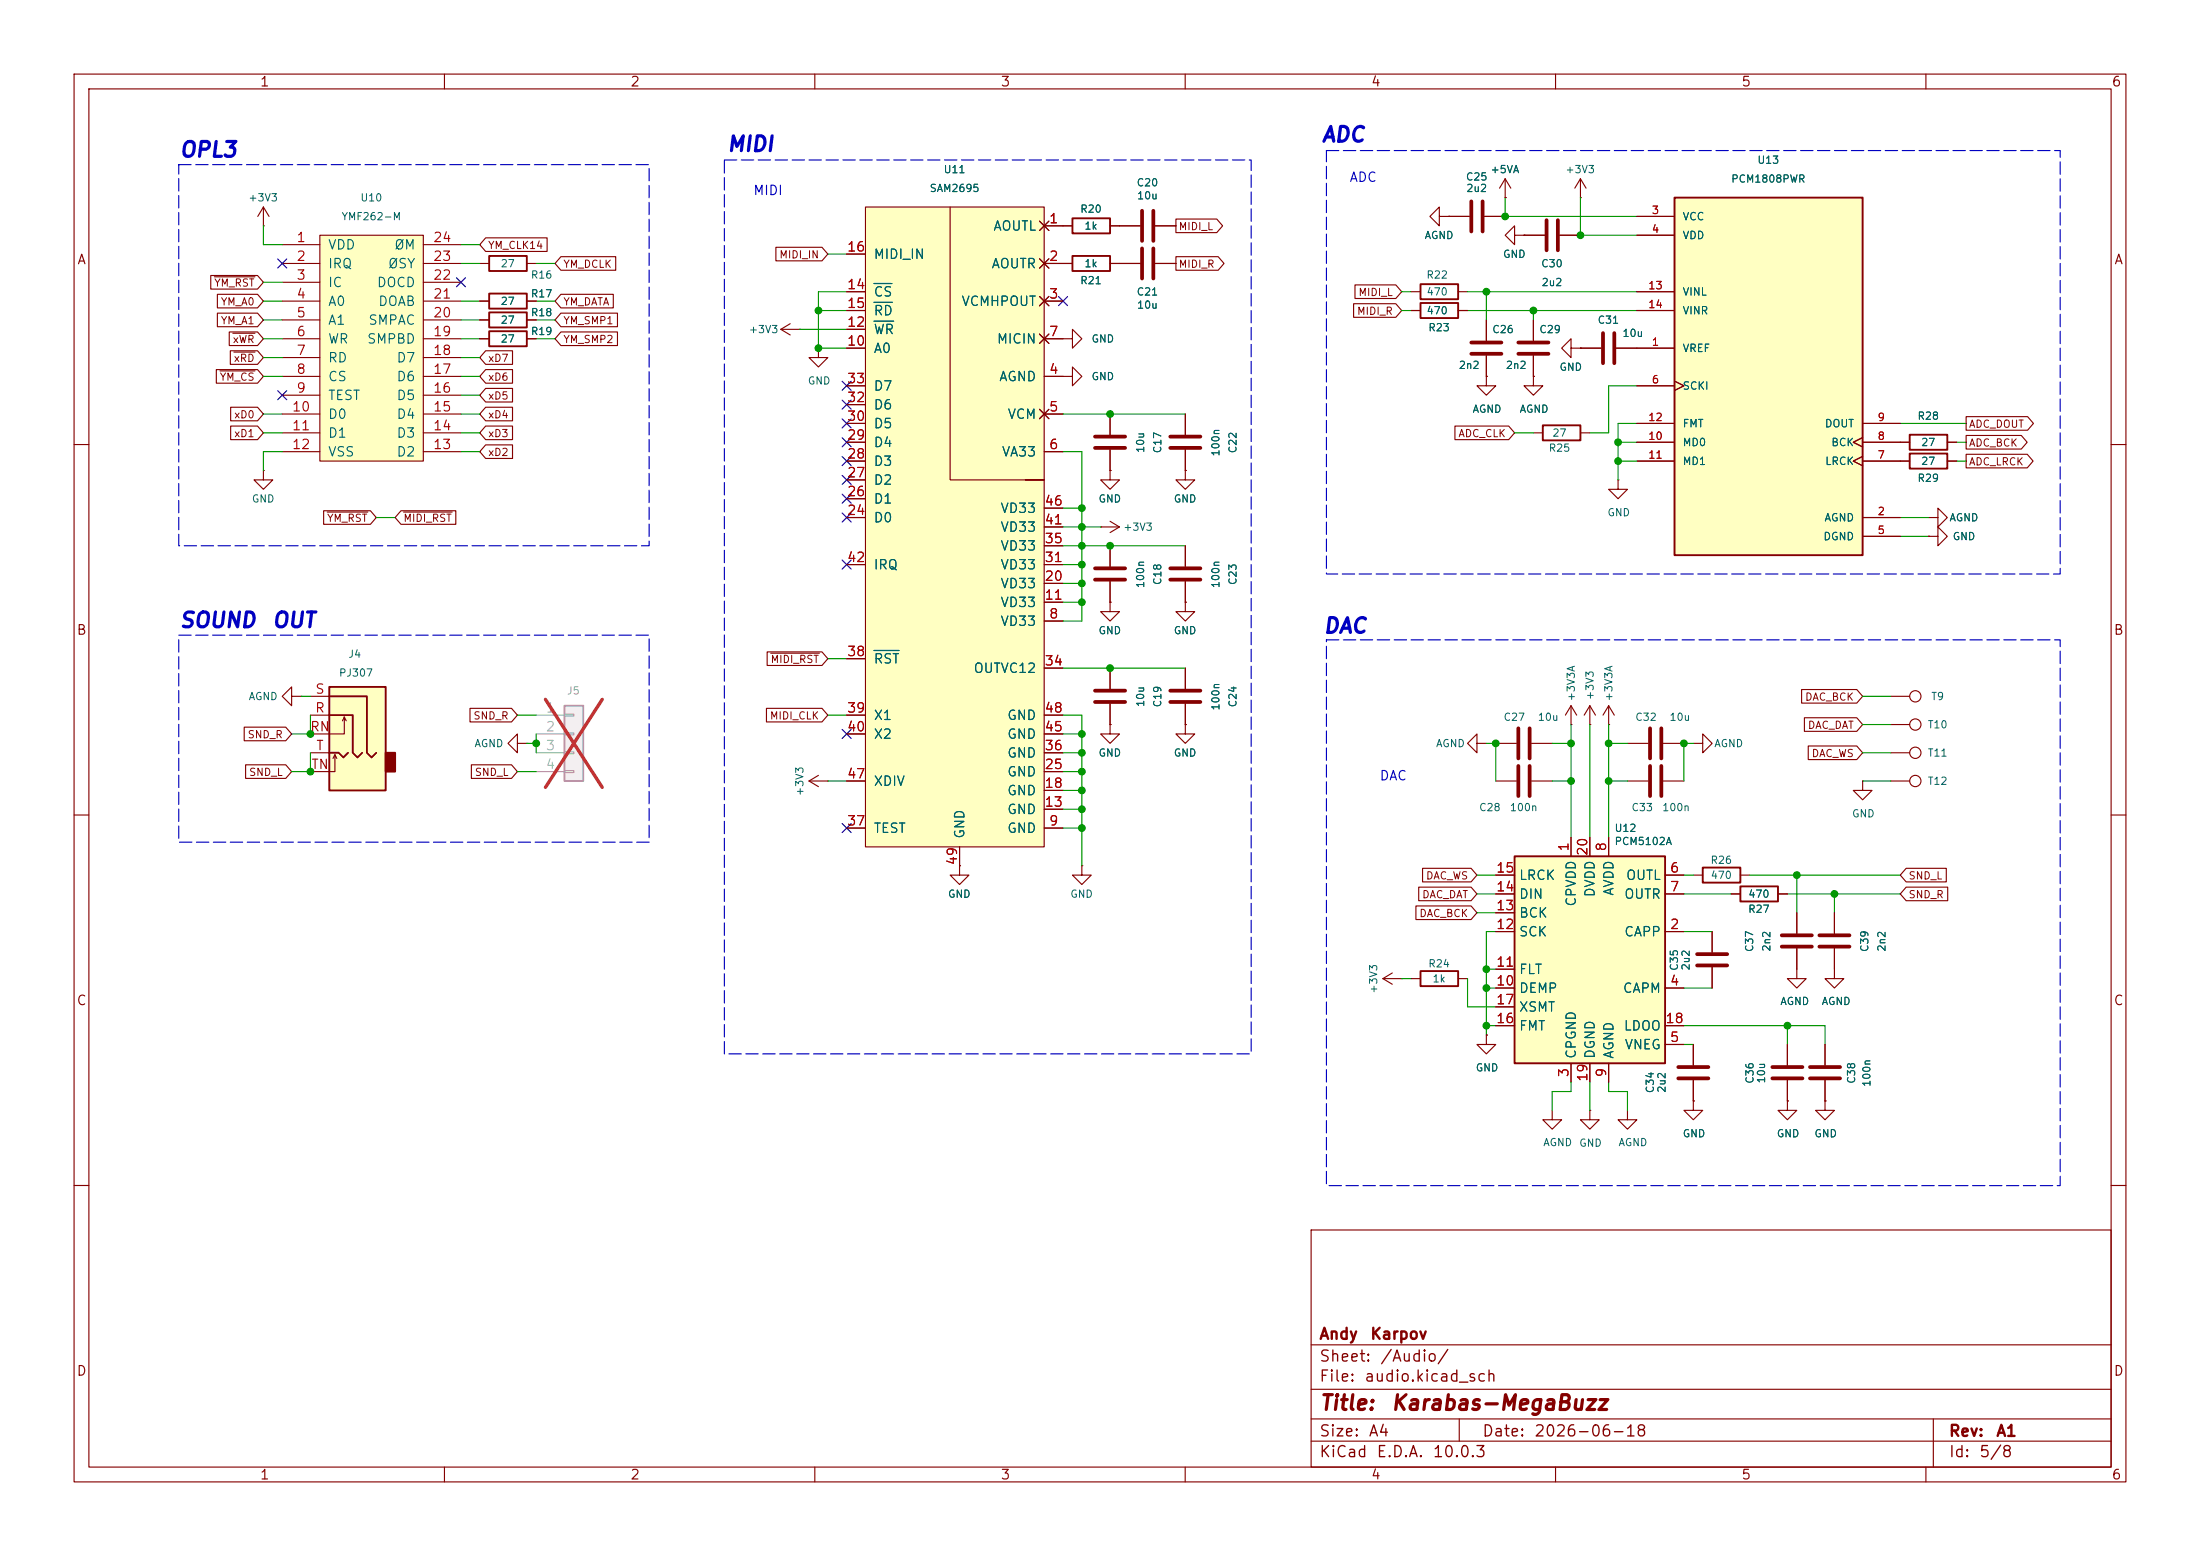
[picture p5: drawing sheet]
<svg xmlns="http://www.w3.org/2000/svg" width="297mm" height="210mm" viewBox="0 0 297 210" stroke-linecap="round" stroke-linejoin="round" font-family="sans-serif">
<g fill="none" stroke="#840000" stroke-width=".15">
<path d="M10 10h277v190h-277zM12 12h273v186h-273zM60 10v2M110 10v2M160 10v2M210 10v2M260 10v2M143.5 30.5h1.3M143.5 35.6h1.3M149.9 30.5h1.2M149.9 35.6h1.2M105.4 44.5l1.3 .7"/>
<path d="M105.4 44.5h2.5M106.7 43.7l-1.3 .8M107.9 44.5h.1M143.5 45.7h1.3v-1.2l1.2 1.2-1.2 1.3v-1.3M143.5 50.8h1.3v-1.3l1.2 1.3-1.2 1.3v-1.3M10 60h2M285 60h2M10 110h2M129.5 116.8v1.3h1.3l-1.3 1.3-1.2-1.3h1.2M129.5 116.8h.1M146 116.8v1.3h1.3l-1.3 1.3-1.2-1.3h1.2M146 116.8h.1"/>
<path d="M285 110h2M190.5 132.1h1.3M196.8 132.1h1.3M200.7 139.7v1.3h1.2l-1.2 1.2-1.3-1.2h1.3M200.7 139.7h.1M231.1 125.7v2.8M231.1 130.6v2.8M242.6 130.8v1.3h1.2l-1.2 1.3-1.3-1.3h1.3M247.6 130.8v1.3h1.3l-1.3 1.3-1.2-1.3h1.2M209.5 149.9v1.2h1.3l-1.3 1.3-1.2-1.3h1.2M214.6 149.9v1.2h1.3l-1.3 1.3-1.2-1.3h1.2M214.6 149.9h.1"/>
<path d="M219.7 149.9v1.2h1.3l-1.3 1.3-1.3-1.3h1.3M228.6 148.6v1.3h1.3l-1.3 1.2-1.3-1.2h1.3M228.6 148.6h.1M228.6 141v2.8M228.6 145.8v2.8M246.4 148.6v1.3h1.2l-1.2 1.2-1.3-1.2h1.3M246.4 148.6h.1M246.4 141v2.8M246.4 145.8v2.8M10 160h2M177 166h108v32h-108zM285 160h2"/>
<path d="M60 198v2M110 198v2M160 198v2M177 194.5h108M177 191.5h108M177 187.5h108M177 181.5h108M197 191.5v3M210 198v2M260 198v2M261 191.5v6.5"/>
</g>
<path d="M144.8 29.5h5.1v2h-5.1zM144.8 34.5h5.1v2.1h-5.1zM191.8 131.1h5v2h-5z" fill="none" stroke="#840000" stroke-width=".25"/>
<path d="M229.1 130.3h4.1M229.1 128.8h4.1M226.6 145.5h4M226.6 144h4M244.3 145.5h4.1M244.3 144h4.1" fill="none" stroke="#840000" stroke-width=".51"/>
<path d="M204.5 115.6h20.3v27.9h-20.3z" fill="#ffffc2"/>
<path d="M204.5 115.6h20.3v27.9h-20.3z" fill="none" stroke="#840000" stroke-width=".25"/>
<g fill="none" stroke="#840000" stroke-width=".15">
<path d="M160 81.3v1.3h1.3l-1.3 1.2-1.3-1.2h1.3M160 81.3h.1M201.9 118.1h2.6M212.1 113v2.6M214.6 113v2.6M217.2 113v2.6M224.8 118.1h2.5M186.7 132.1l1.3 .7M186.7 132.1h2.5M188 131.3l-1.3 .8M189.2 132.1h.1M201.9 125.7h2.6"/>
<path d="M201.9 133.4h2.6M201.9 120.7h2.6M201.9 130.8h2.6M201.9 123.2h2.6M201.9 138.4h2.6M201.9 135.9h2.6M224.8 125.7h2.5M224.8 133.4h2.5M224.8 120.7h2.5M224.8 138.4h2.5M212.1 143.5v2.6M214.6 143.5v2.6"/>
<path d="M217.2 143.5v2.6M224.8 141h2.5"/>
</g>
<path d="M44.4 92.7h7.7v14h-7.7z" fill="#ffffc2"/>
<path d="M52.1 101.6h1.2v2.5h-1.2z" fill="#840000" stroke="#840000" stroke-width=".25"/>
<path d="M44.4 92.7h7.7v14h-7.7zM44.4 96.5h3.2v5.1l.7 .6 .6-.6M44.4 94h5.1v7.6l.7 .6 .6-.6M44.4 101.6h1.3l.7 .6 .6-.6" fill="none" stroke="#840000" stroke-width=".25"/>
<path d="M41.9 96.5h2.5M41.9 94h2.5M46.5 96.8l-.3 .5M46.7 97.3l-.2-.5v2.3h-4.6M41.9 101.6h2.5M45.2 101.9l-.2 .5M45.5 102.4l-.3-.5v2.2h-3.3M69.8 100.3v-1.2l-1.2 1.2 1.2 1.3v-1.3h1.3M71.1 100.3h.1" fill="none" stroke="#840000" stroke-width=".15"/>
<path d="M76.2 95.3h2.5v10.1h-2.5z" fill="#f0f0f0"/>
<path d="M76.2 95.3h2.5v10.1h-2.5z" fill="none" stroke="#a1a1a1" stroke-width=".25"/>
<path d="M72.4 96.5h3.8M72.4 99.1h3.8M76.2 96.4h1.3v.2h-1.3zM76.2 98.9h1.3v.3h-1.3zM72.4 101.6h3.8M72.4 104.1h3.8M76.2 101.5h1.3v.2h-1.3zM76.2 104h1.3v.3h-1.3z" fill="none" stroke="#a1a1a1" stroke-width=".15"/>
<path d="M73.6 94.4l7.7 11.9M81.3 94.4l-7.7 11.9" fill="none" stroke="#e12e31" stroke-width=".46"/>
<g fill="none" stroke="#840000" stroke-width=".15">
<path d="M151.1 30.5h2.8M151.1 35.6h2.8M156 30.5h2.7M156 35.6h2.7M149.9 55.9v2.8M160 55.9v2.8M200.7 43.2v2.8M200.7 48v2.8M207 43.2v2.8M207 48v2.8M212.1 47v1.3l-1.3-1.3 1.3-1.3v1.3h1.3M213.4 47h.1"/>
<path d="M213.4 47h2.8M218.2 47h2.8M148.6 71.1h.1M148.6 71.1h2.5M149.9 63.5v1.3h1.2l-1.2 1.2-1.3-1.2h1.3M149.9 63.5h.1M149.9 70.4l1.2 .7M149.9 60.7v2.8M149.9 73.7v2.8M149.9 78.5v2.8M151.1 71.1l-1.2 .8M160 63.5v1.3h1.3l-1.3 1.2-1.3-1.2h1.3"/>
<path d="M160 63.5h.1M160 60.7v2.8M160 73.7v2.8M160 78.5v2.8M39.4 94v-1.3l-1.3 1.3 1.3 1.3v-1.3h1.2M40.6 94h.1M149.9 81.3v1.3h1.2l-1.2 1.2-1.3-1.2h1.3M149.9 81.3h.1M149.9 97.8v1.3h1.2l-1.2 1.2-1.3-1.2h1.3M149.9 97.8h.1M149.9 90.2v2.8M149.9 95v2.8"/>
<path d="M160 97.8v1.3h1.3l-1.3 1.2-1.3-1.2h1.3M160 97.8h.1M160 90.2v2.8M160 95v2.8M109.2 105.4l1.3 .8M109.2 105.4h2.6M110.5 104.6l-1.3 .8M111.8 105.4h.1M199.4 100.3v-1.2l-1.3 1.2 1.3 1.3v-1.3h1.3M255.3 105.4h2.5"/>
<circle cx="258.6" cy="105.4" r=".76"/>
</g>
<g fill="none" stroke="#840000" stroke-width=".51">
<path d="M154.2 28.4v4.1M154.2 33.5v4.1M155.7 28.4v4.1M155.7 33.5v4.1M147.8 58.9h4.1M158 58.9h4.1M198.6 46.2h4.1M198.6 47.8h4.1M205 46.2h4M205 47.8h4M216.4 45v4M217.9 45v4"/>
<path d="M147.8 76.7h4.1M147.8 78.2h4.1M147.8 60.5h4.1M158 76.7h4.1M158 78.2h4.1M158 60.5h4.1M147.8 93.2h4.1M147.8 94.7h4.1M158 93.2h4.1M158 94.7h4.1"/>
</g>
<path d="M226.1 26.7h25.4v48.2h-25.4z" fill="#ffffc2"/>
<path d="M226.1 26.7h25.4v48.2h-25.4zM191.8 40.9h5v2h-5zM257.8 58.7h5.1v2h-5.1zM257.8 61.2h5.1v2h-5.1zM229.9 117.1h5v2h-5zM234.9 119.6h5.1v2.1h-5.1z" fill="none" stroke="#840000" stroke-width=".25"/>
<g fill="none" stroke="#840000" stroke-width=".15">
<path d="M203.2 26.7h.1M203.2 24.1l-.8 1.3M203.2 24.1l.8 1.3M203.2 24.1v2.6M221 29.2h5.1M221 31.8h5.1M221 39.4h5.1M190.5 41.9h1.3M196.8 41.9h1.3M221 47h5.1M221 52.1h5.1M221 59.7h5.1"/>
<path d="M221 57.2h5.1M221 41.9h5.1M226.1 51.4l1.2 .7-1.2 .6M251.5 59.1l-1.3 .6 1.3 .6M251.5 59.7h6.3M251.5 57.2h5M262.9 59.7h1.3M218.4 64.8v1.2h1.3l-1.3 1.3-1.2-1.3h1.2M218.4 64.8h.1M221 62.2h5.1M251.5 61.6l-1.3 .6 1.3 .7M251.5 69.9h5"/>
<path d="M251.5 72.4h5M251.5 62.2h6.3M260.3 72.4h1.3v-1.3l1.3 1.3-1.3 1.3v-1.3M260.3 72.4h.1M260.3 69.9h1.3v-1.3l1.3 1.3-1.3 1.2v-1.2M262.9 62.2h1.3M212.1 97.8h.1M212.1 95.3l-.8 1.2M212.1 95.3l.8 1.2M212.1 95.3v2.5M214.6 97.8h.1M214.6 95.3l-.7 1.2"/>
<path d="M214.6 95.3l.8 1.2M214.6 95.3v2.5M217.2 97.8h.1M217.2 95.3l-.8 1.2M217.2 95.3l.7 1.2M217.2 95.3v2.5M255.3 97.8h2.5M255.3 94h2.5M201.9 105.4h2.8M201.9 100.3h2.8M206.8 105.4h2.7M206.8 100.3h2.7"/>
<path d="M219.7 105.4h2.8M219.7 100.3h2.8M224.5 105.4h2.8M224.5 100.3h2.8M228.6 100.3h1.3v-1.2l1.2 1.2-1.2 1.3v-1.3M228.6 118.1h1.3M234.9 118.1h1.3M251.5 105.4v1.3h1.2l-1.2 1.3-1.3-1.3h1.3M251.5 105.4h.1M255.3 101.6h2.5M233.7 120.7h1.2M240 120.7h1.3"/>
<path d="M242.6 123.2v2.8M242.6 128v2.8M247.6 123.2v2.8M247.6 128v2.8M241.3 148.6v1.3h1.3l-1.3 1.2-1.3-1.2h1.3M241.3 148.6h.1M241.3 141v2.8M241.3 145.8v2.8"/>
<circle cx="258.6" cy="94" r=".76"/>
<circle cx="258.6" cy="97.8" r=".76"/>
<circle cx="258.6" cy="101.6" r=".76"/>
</g>
<g fill="none" stroke="#840000" stroke-width=".51">
<path d="M205 98.3v4.1M206.5 98.3v4.1M222.8 98.3v4.1M224.3 98.3v4.1M205 103.4v4M206.5 103.4v4M222.8 103.4v4M224.3 103.4v4M240.5 127.8h4.1M240.5 126.2h4.1M245.6 127.8h4.1M245.6 126.2h4.1"/>
<path d="M239.3 145.5h4M239.3 144h4"/>
</g>
<path d="M116.8 27.9h24.2v86.4h-24.2z" fill="#ffffc2"/>
<g fill="none" stroke="#840000" stroke-width=".15">
<path d="M114.3 39.4h2.5M114.3 34.3h2.5M116.8 27.9h24.2v86.4h-24.2zM128.3 27.9v36.9h12.7h-2.6M140.3 29.8l1.3 1.3M140.3 34.9l1.3 1.3M141 30.5h2.5M141 35.6h2.5M141.6 29.8l-1.3 1.3M141.6 34.9l-1.3 1.3M190.5 39.4h1.3M194.3 29.2v1.3l-1.3-1.3 1.3-1.3v1.3h1.3"/>
<path d="M195.6 29.2h.1M195.6 29.2h2.8M196.8 39.4h1.3M200.4 29.2h2.8M204.5 31.8v1.2l-1.3-1.2 1.3-1.3v1.3h1.2M205.7 31.8h.1M205.7 31.8h2.8M210.6 31.8h2.8M213.4 26.7h.1M213.4 24.1l-.8 1.3M213.4 24.1l.7 1.3M213.4 24.1v2.6"/>
<path d="M110.5 47v1.3h1.3l-1.3 1.2-1.3-1.2h1.3M110.5 47h.1M114.3 47h2.5M114.3 44.5h2.5M114.3 41.9h2.5M114.3 59.7h2.5M114.3 57.2h2.5M114.3 54.6h2.5M114.3 52.1h2.5M140.3 40l1.3 1.3M140.3 55.2l1.3 1.3M140.3 45.1l1.3 1.3"/>
<path d="M141 40.6h2.5M141 50.8h2.5M141 55.9h2.5M141 45.7h2.5M141.6 40l-1.3 1.3M141.6 55.2l-1.3 1.3M141.6 45.1l-1.3 1.3M200.7 50.8v1.3h1.2l-1.2 1.2-1.3-1.2h1.3M200.7 50.8h.1M207 50.8v1.3h1.3l-1.3 1.2-1.3-1.2h1.3M207 50.8h.1M207 58.4h1.3"/>
<path d="M213.4 58.4h1.2M114.3 69.9h2.5M114.3 67.3h2.5M114.3 64.8h2.5M114.3 62.2h2.5M114.3 76.2h2.5M141 61h2.5M141 78.7h2.5M141 76.2h2.5M141 73.7h2.5M141 71.1h2.5M141 68.6h2.5"/>
<path d="M114.3 88.9h2.5M114.3 96.5h2.5M114.3 99.1h2.5M141 83.8h2.5M141 81.3h2.5M141 90.2h2.5M141 96.5h2.5M141 99.1h2.5M114.3 111.8h2.5M114.3 105.4h2.5M129.5 114.3v2.5M141 111.8h2.5"/>
<path d="M141 109.2h2.5M141 106.7h2.5M141 104.1h2.5M141 101.6h2.5"/>
</g>
<path d="M118 38.3h2.4M118 43.3h2.7M118 40.8h2.5M118 87.8h3.4" fill="none" stroke="#006464" stroke-width=".15"/>
<path d="M191.8 38.4h5v2h-5zM208.3 57.4h5.1v2h-5.1z" fill="none" stroke="#840000" stroke-width=".25"/>
<path d="M198.6 27.2v4M200.2 27.2v4M208.8 29.7v4.1M210.3 29.7v4.1" fill="none" stroke="#840000" stroke-width=".51"/>
<path d="M43.2 31.8h13.9v30.4h-13.9z" fill="#ffffc2"/>
<g fill="none" stroke="#840000" stroke-width=".15">
<path d="M28.5 37.2h6.3l.8 .9-.8 .9h-6.3zM28.9 37.4h5.5M29.3 39.7h5.5l.8 .9-.8 1h-5.5zM35.6 30.5h.1M35.6 27.9l-.8 1.3M35.6 27.9l.7 1.3M35.6 27.9v2.6M38.1 33h5.1M38.1 35.6h5.1M38.1 38.1h5.1M43.2 31.8h13.9v30.4h-13.9zM57.1 33h5.1"/>
<path d="M57.1 35.6h5.1M57.1 38.1h5.1M64.8 35.6h1.2M65.6 32.1h8.3v1.8h-8.3l-.8-.9zM71.1 35.6h1.3M75.7 39.7h7.1v1.9h-7.1l-.8-1zM75.7 34.6h7.4v1.9h-7.4l-.8-.9zM104.7 33.4h6.3l.8 .9-.8 .9h-6.3zM114.3 39.4h2.5M114.3 34.3h2.5M140.3 29.8l1.3 1.3M140.3 34.9l1.3 1.3"/>
<path d="M141 35.6h3.8M141 30.5h3.8M141.6 29.8l-1.3 1.3M141.6 34.9l-1.3 1.3M149.9 35.6h4M149.9 30.5h4M156 35.6h2.7M156 30.5h2.7M158.7 29.6h5.6l.8 .9-.8 .9h-5.6zM158.7 34.6h5.8l.7 1-.7 .9h-5.8zM182.9 38.5h5.5l.8 .9-.8 .9h-5.5zM195.6 29.2h.1"/>
<path d="M195.6 29.2h2.8M200.4 29.2h2.8M203.2 26.7h.1M205.7 31.8h.1M205.7 31.8h2.8M210.6 31.8h2.8M221 39.4h5.1M221 31.8h5.1M221 29.2h5.1M29.2 49.9h5.6l.8 .9-.8 .9h-5.6zM29.3 42.3h5.5l.8 .9-.8 .9h-5.5zM29.7 50.1h4.7"/>
<path d="M31 44.8h3.8l.8 .9-.8 .9h-3.8zM31.1 47.3h3.7l.8 1-.8 .9h-3.7zM31.1 55h3.7l.8 .9-.8 .9h-3.7zM31.1 57.5h3.7l.8 .9-.8 .9h-3.7zM31.4 45h3M31.6 47.5h2.8M38.1 40.6h5.1M38.1 43.2h5.1M38.1 45.7h5.1M38.1 48.3h5.1M38.1 50.8h5.1M38.1 53.3h5.1"/>
<path d="M38.1 55.9h5.1M38.1 58.4h5.1M57.1 40.6h5.1M57.1 43.2h5.1M57.1 45.7h5.1M57.1 48.3h5.1M57.1 50.8h5.1M57.1 53.3h5.1M57.1 55.9h5.1M57.1 58.4h5.1M64.8 40.6h1.2M64.8 43.2h1.2"/>
<path d="M64.8 45.7h1.2M65.6 57.5h3.6v1.8h-3.6l-.8-.9zM65.6 49.9h3.6v1.8h-3.6l-.8-.9zM65.6 47.3h3.6v1.9h-3.6l-.8-.9zM65.6 55h3.6v1.8h-3.6l-.8-.9zM65.6 52.4h3.6v1.9h-3.6l-.8-1zM71.1 40.6h1.3M71.1 43.2h1.3M71.1 45.7h1.3M75.7 42.3h7.7v1.8h-7.7l-.8-.9zM75.7 44.8h7.7v1.8h-7.7l-.8-.9zM114.3 47h2.5"/>
<path d="M114.3 44.5h2.5M114.3 41.9h2.5M114.3 59.7h2.5M114.3 57.2h2.5M114.3 54.6h2.5M114.3 52.1h2.5M140.3 40l1.3 1.3M140.3 55.2l1.3 1.3M140.3 45.1l1.3 1.3M141 40.6h2.5M141 45.7h2.5M141 50.8h2.5"/>
<path d="M141 55.9h2.5M141.6 40l-1.3 1.3M141.6 55.2l-1.3 1.3M141.6 45.1l-1.3 1.3M149.9 55.9v2.8M160 55.9v2.8M182.7 41h5.7l.8 .9-.8 .9h-5.7zM190.5 41.9h1.3M196.4 57.5h7.3l.8 .9-.8 .9h-7.3zM196.8 41.9h1.3M200.7 50.8h.1M200.7 43.2v2.8"/>
<path d="M200.7 48v2.8M207 50.8h.1M207 43.2v2.8M207 48v2.8M213.4 47h.1M213.4 47h2.8M218.2 47h7.9M221 41.9h5.1M221 59.7h5.1M221 57.2h5.1M221 52.1h5.1M226.1 51.4l1.2 .7-1.2 .6"/>
<path d="M251.5 59.1l-1.3 .6 1.3 .6M251.5 59.7h6.3M251.5 57.2h5M262.9 59.7h1.3M265.4 56.2h8.3l.8 1-.8 .9h-8.3zM265.4 58.8h7.5l.8 .9-.8 .9h-7.5zM35.6 63.5v1.3h1.2l-1.2 1.2-1.3-1.2h1.3M35.6 63.5h.1M38.1 61h5.1M43.7 68.9h6.3l.8 1-.8 .9h-6.3zM44.2 69.1h5.5M54.1 68.9h7.4v1.9h-7.4l-.8-.9z"/>
<path d="M54.5 69.1h6.5M57.1 61h5.1M65.6 60h3.6v1.9h-3.6l-.8-.9zM114.3 69.9h2.5M114.3 67.3h2.5M114.3 64.8h2.5M114.3 62.2h2.5M114.3 76.2h2.5M141 61h2.5M141 78.7h2.5M141 76.2h2.5M141 73.7h2.5"/>
<path d="M141 71.1h2.5M141 68.6h2.5M149.9 63.5h.1M149.9 60.7v2.8M149.9 73.7v2.8M149.9 78.5v2.8M160 63.5h.1M160 60.7v2.8M160 73.7v2.8M160 78.5v2.8M221 62.2h5.1M251.5 61.6l-1.3 .6 1.3 .7"/>
<path d="M251.5 69.9h5M251.5 62.2h6.3M251.5 72.4h5M260.3 72.4h.1M262.9 62.2h1.3M265.4 61.3h8.3l.8 .9-.8 .9h-8.3zM33 98.1h5.6l.8 1-.8 .9h-5.6zM63.4 95.6h5.7l.7 .9-.7 .9h-5.7zM103.5 95.6h7.5l.8 .9-.8 .9h-7.5zM103.6 88h7.4l.8 .9-.8 .9h-7.4zM104.1 88.2h6.5M114.3 88.9h2.5"/>
<path d="M114.3 96.5h2.5M114.3 99.1h2.5M141 83.8h2.5M141 81.3h2.5M141 90.2h2.5M141 96.5h2.5M141 99.1h2.5M149.9 81.3h.1M149.9 97.8h.1M149.9 90.2v2.8M149.9 95v2.8M160 81.3h.1"/>
<path d="M160 97.8h.1M160 90.2v2.8M160 95v2.8M243.2 93.1h7.5l.8 .9-.8 .9h-7.5zM243.6 96.9h7.1l.8 .9-.8 .9h-7.1zM33.2 103.2h5.4l.8 .9-.8 1h-5.4zM63.6 103.2h5.5l.7 .9-.7 1h-5.5zM114.3 111.8h2.5M114.3 105.4h2.5M129.5 116.8h.1M129.5 114.3v2.5M141 111.8h2.5"/>
<path d="M141 109.2h2.5M141 106.7h2.5M141 104.1h2.5M141 101.6h2.5M191.5 119.7h7.1l.8 1-.8 .9h-7.1zM192 117.2h6.6l.8 .9-.8 .9h-6.6zM201.9 118.1h2.6M212.1 113v2.6M214.6 113v2.6M217.2 113v2.6M224.8 118.1h2.5M244.1 100.7h6.6l.8 .9-.8 .9h-6.6z"/>
<path d="M257.3 119.7h5.6v1.9h-5.6l-.8-.9zM257.3 117.2h5.5v1.8h-5.5l-.8-.9zM191.1 122.3h7.5l.8 .9-.8 .9h-7.5zM200.7 139.7h.1M201.9 125.7h2.6M201.9 133.4h2.6M201.9 120.7h2.6M201.9 130.8h2.6M201.9 123.2h2.6M201.9 138.4h2.6M201.9 135.9h2.6M224.8 125.7h2.5"/>
<path d="M224.8 133.4h2.5M224.8 120.7h2.5M224.8 138.4h2.5M231.1 125.7v2.8M231.1 130.6v2.8M233.7 120.7h1.2M240 120.7h1.3M242.6 123.2v2.8M242.6 128v2.8M247.6 123.2v2.8M247.6 128v2.8M212.1 143.5v2.6"/>
<path d="M214.6 143.5v2.6M217.2 143.5v2.6M224.8 141h2.5M228.6 148.6h.1M228.6 141v2.8M228.6 145.8v2.8M241.3 148.6h.1M241.3 141v2.8M241.3 145.8v2.8M246.4 148.6h.1M246.4 141v2.8M246.4 145.8v2.8"/>
</g>
<path d="M66 34.5h5.1v2.1h-5.1zM66 39.6h5.1v2.1h-5.1zM66 44.7h5.1v2h-5.1zM66 42.2h5.1v2h-5.1z" fill="none" stroke="#840000" stroke-width=".25"/>
<g fill="none" stroke="#009600" stroke-width=".15">
<path d="M35.6 30.5v2.5h2.5M35.6 38.1h2.5M62.2 33h2.6M62.2 35.6h2.6M72.4 35.6h2.5M111.8 34.3h2.5M114.3 39.4h-3.8v7.6h3.8M189.2 39.4h1.3M198.1 39.4h22.9M200.7 39.4v3.8M203.2 26.7v2.5h17.8M213.4 26.7v5.1h7.6"/>
<path d="M35.6 40.6h2.5M35.6 55.9h2.5M35.6 58.4h2.5M35.6 45.7h2.5M35.6 48.3h2.5M35.6 50.8h2.5M35.6 43.2h2.5M62.2 40.6h2.6M62.2 55.9h2.6M62.2 58.4h2.6M62.2 45.7h2.6M62.2 48.3h2.6"/>
<path d="M62.2 53.3h2.6M62.2 50.8h2.6M62.2 43.2h2.6M72.4 40.6h2.5M72.4 45.7h2.5M72.4 43.2h2.5M107.9 44.5h6.4M110.5 41.9h3.8M143.5 55.9h16.5M189.2 41.9h1.3M198.1 41.9h22.9M204.5 58.4h2.5"/>
<path d="M207 41.9v1.3M218.4 59.7h2.6M221 52.1h-3.8v6.3h-2.6M221 57.2h-2.6v7.6M256.5 57.2h8.9M264.2 59.7h1.2M38.1 61h-2.5v2.5M50.8 69.9h2.5M62.2 61h2.6M143.5 61h2.5v22.8h-2.5M143.5 76.2h2.5M143.5 73.7h16.5"/>
<path d="M143.5 71.1h5.1M143.5 68.6h2.5M143.5 78.7h2.5M218.4 62.2h2.6M256.5 69.9h3.8M256.5 72.4h3.8M264.2 62.2h1.2M40.6 94h1.3M41.9 96.5v2.6h-2.5M69.8 96.5h2.6M72.4 99.1v2.5M111.8 96.5h2.5"/>
<path d="M111.8 88.9h2.5M143.5 96.5h2.5v20.3M143.5 81.3h2.5M143.5 90.2h16.5M143.5 99.1h2.5M212.1 97.8v15.2M214.6 97.8v15.2M217.2 97.8v15.2M251.5 97.8h3.8M251.5 94h3.8M41.9 101.6v2.5h-2.5M69.8 104.1h2.6"/>
<path d="M71.1 100.3h1.3M111.8 105.4h2.5M143.5 101.6h2.5M143.5 109.2h2.5M143.5 111.8h2.5M143.5 104.1h2.5M143.5 106.7h2.5M199.4 118.1h2.5M200.7 100.3h1.2v5.1M209.5 105.4h2.6M209.5 100.3h2.6M217.2 105.4h2.5"/>
<path d="M217.2 100.3h2.5M227.3 118.1h1.3M228.6 100.3h-1.3v5.1M236.2 118.1h20.3M242.6 118.1v5.1M251.5 105.4h3.8M251.5 101.6h3.8M189.2 132.1h1.3M198.1 132.1v3.8h3.8M199.4 123.2h2.5M199.4 120.7h2.5M200.7 133.4h1.2"/>
<path d="M200.7 130.8h1.2M200.7 138.4h1.2M201.9 125.7h-1.2v14M227.3 133.4h3.8M227.3 120.7h6.4M227.3 125.7h3.8M227.3 138.4h19.1v2.6M241.3 120.7h15.2M241.3 138.4v2.6M247.6 120.7v2.5M212.1 146.1v1.2h-2.6v2.6M214.6 146.1v3.8"/>
<path d="M217.2 146.1v1.2h2.5v2.6M227.3 141h1.3"/>
</g>
<g fill="none" stroke="#000084" stroke-width=".15">
<path d="M37.5 35l1.2 1.2M38.7 35l-1.2 1.2M61.6 37.5l1.2 1.2M62.8 37.5l-1.2 1.2M37.5 52.7l1.2 1.2M38.7 52.7l-1.2 1.2M113.7 51.5l1.2 1.2M113.7 56.5l1.2 1.3M113.7 59.1l1.2 1.2M113.7 54l1.2 1.2M114.9 51.5l-1.2 1.2M114.9 56.5l-1.2 1.3"/>
<path d="M114.9 59.1l-1.2 1.2M114.9 54l-1.2 1.2M142.9 40l1.2 1.2M144.1 40l-1.2 1.2M113.7 64.2l1.2 1.2M113.7 75.6l1.2 1.2M113.7 66.7l1.2 1.2M113.7 69.2l1.2 1.3M113.7 61.6l1.2 1.2M114.9 64.2l-1.2 1.2M114.9 75.6l-1.2 1.2M114.9 66.7l-1.2 1.2"/>
<path d="M114.9 69.2l-1.2 1.3M114.9 61.6l-1.2 1.2M113.7 98.5l1.2 1.2M114.9 98.5l-1.2 1.2M113.7 111.2l1.2 1.2M114.9 111.2l-1.2 1.2"/>
</g>
<path d="M24.1 22.2h63.5v51.5h-63.5zM97.8 21.6h71.1v120.6h-71.1zM179.1 20.3h99v57.2h-99zM24.1 85.7h63.5v28h-63.5zM179.1 86.4h99v73.6h-99z" fill="none" stroke="#0000c2" stroke-width=".15" stroke-dasharray="1.7 .6"/>
<path d="M118 38.3h2.4M118 43.3h2.7M118 40.8h2.5M118 87.8h3.4" fill="none" stroke="#006464" stroke-width=".15"/>
<g fill="#009600" stroke="#009600" stroke-width=".14">
<circle cx="149.9" cy="90.2" r=".46"/>
<circle cx="146" cy="81.3" r=".46"/>
<circle cx="146" cy="78.7" r=".46"/>
<circle cx="146" cy="76.2" r=".46"/>
<circle cx="146" cy="111.8" r=".46"/>
<circle cx="146" cy="99.1" r=".46"/>
<circle cx="146" cy="104.1" r=".46"/>
<circle cx="146" cy="106.7" r=".46"/>
<circle cx="146" cy="109.2" r=".46"/>
<circle cx="146" cy="101.6" r=".46"/>
<circle cx="41.9" cy="99.1" r=".46"/>
<circle cx="72.4" cy="100.3" r=".46"/>
<circle cx="41.9" cy="104.1" r=".46"/>
<circle cx="149.9" cy="55.9" r=".46"/>
<circle cx="146" cy="68.6" r=".46"/>
<circle cx="146" cy="73.7" r=".46"/>
<circle cx="149.9" cy="73.7" r=".46"/>
<circle cx="146" cy="71.1" r=".46"/>
<circle cx="110.5" cy="41.9" r=".46"/>
<circle cx="110.5" cy="47" r=".46"/>
<circle cx="212.1" cy="105.4" r=".46"/>
<circle cx="201.9" cy="100.3" r=".46"/>
<circle cx="212.1" cy="100.3" r=".46"/>
<circle cx="203.2" cy="29.2" r=".46"/>
<circle cx="200.7" cy="39.4" r=".46"/>
<circle cx="207" cy="41.9" r=".46"/>
<circle cx="213.4" cy="31.8" r=".46"/>
<circle cx="218.4" cy="62.2" r=".46"/>
<circle cx="242.6" cy="118.1" r=".46"/>
<circle cx="247.6" cy="120.7" r=".46"/>
<circle cx="227.3" cy="100.3" r=".46"/>
<circle cx="217.2" cy="100.3" r=".46"/>
<circle cx="217.2" cy="105.4" r=".46"/>
<circle cx="200.7" cy="138.4" r=".46"/>
<circle cx="200.7" cy="133.4" r=".46"/>
<circle cx="241.3" cy="138.4" r=".46"/>
<circle cx="200.7" cy="130.8" r=".46"/>
<circle cx="218.4" cy="59.7" r=".46"/>
</g>
<g font-size="2" fill="#0000c2">
<text x="24.1" y="21.7">OPL3</text>
<text x="98" y="20.9">MIDI</text>
<text x="178.3" y="19.7">ADC</text>
<text x="24.1" y="85.2">SOUND</text>
<text x="36.6" y="85.2">OUT</text>
<text x="178.5" y="86">DAC</text>
</g>
<g font-size="2" fill="#840000">
<text x="178" y="190.8">Title:</text>
<text x="187.7" y="190.8">Karabas-MegaBuzz</text>
</g>
<g font-size="1.5" fill="#840000">
<text x="178" y="184.2">Sheet:</text>
<text x="178" y="181.2">Andy</text>
<text x="184.9" y="181.2">Karpov</text>
<text x="186.2" y="184.2">/Audio/</text>
<text x="178" y="186.9">File:</text>
<text x="184.1" y="186.9">audio.kicad_sch</text>
<text x="178" y="197.1">KiCad</text>
<text x="178" y="194.3">Size:</text>
<text x="184.7" y="194.3">A4</text>
<text x="185.7" y="197.1">E.D.A.</text>
<text x="193.3" y="197.1">10.0.3</text>
<text x="200" y="194.3">Date:</text>
<text x="207" y="194.3">2026-06-18</text>
<text x="263" y="194.3">Rev:</text>
<text x="263" y="197.1">Id:</text>
<text x="267.1" y="197.1">5/8</text>
<text x="269.4" y="194.3">A1</text>
</g>
<g font-size="1.3" fill="#840000">
<text x="35" y="12">1</text>
<text x="85" y="12">2</text>
<text x="135" y="12">3</text>
<text x="185" y="12">4</text>
<text x="235" y="12">5</text>
<text x="285" y="12">6</text>
<text x="10.3" y="36">A</text>
<text x="285.3" y="36">A</text>
<text x="10.3" y="86">B</text>
<text x="285.3" y="86">B</text>
<text x="10.3" y="136">C</text>
<text x="285.3" y="136">C</text>
<text x="10.3" y="186">D</text>
<text x="285.3" y="186">D</text>
<text x="35" y="200">1</text>
<text x="85" y="200">2</text>
<text x="135" y="200">3</text>
<text x="185" y="200">4</text>
<text x="235" y="200">5</text>
<text x="285" y="200">6</text>
</g>
<g font-size="1.3" fill="#0000c2">
<text x="101.6" y="26.6">MIDI</text>
<text x="182.1" y="24.9">ADC</text>
<text x="186.2" y="105.6">DAC</text>
</g>
<g font-size="1.3" fill="#a90000">
<text x="39.9" y="33">1</text>
<text x="39.9" y="35.5">2</text>
<text x="58.4" y="35.5">23</text>
<text x="58.4" y="33">24</text>
<text x="114.3" y="34.3">16</text>
<text x="141.5" y="30.5">1</text>
<text x="141.5" y="35.5">2</text>
<text x="39.9" y="38.1">3</text>
<text x="39.9" y="40.6">4</text>
<text x="58.4" y="40.6">21</text>
<text x="58.4" y="38.1">22</text>
<text x="114.3" y="39.3">14</text>
<text x="114.3" y="41.9">15</text>
<text x="141.5" y="40.6">3</text>
<text x="39.9" y="43.2">5</text>
<text x="39.9" y="45.7">6</text>
<text x="58.4" y="45.7">19</text>
<text x="58.4" y="43.2">20</text>
<text x="114.3" y="47">10</text>
<text x="114.3" y="44.4">12</text>
<text x="141.5" y="45.7">7</text>
<text x="39.9" y="48.2">7</text>
<text x="39.9" y="50.8">8</text>
<text x="39.9" y="53.3">9</text>
<text x="58.4" y="53.3">16</text>
<text x="58.4" y="50.8">17</text>
<text x="58.4" y="48.2">18</text>
<text x="114.3" y="52">33</text>
<text x="141.5" y="50.8">4</text>
<text x="39.3" y="55.9">10</text>
<text x="39.3" y="58.4">11</text>
<text x="58.4" y="58.4">14</text>
<text x="58.4" y="55.9">15</text>
<text x="114.3" y="59.7">29</text>
<text x="114.3" y="57.1">30</text>
<text x="114.3" y="54.6">32</text>
<text x="141.5" y="55.9">5</text>
<text x="39.3" y="60.9">12</text>
<text x="58.4" y="60.9">13</text>
<text x="114.3" y="64.7">27</text>
<text x="114.3" y="62.2">28</text>
<text x="141.5" y="60.9">6</text>
<text x="114.3" y="69.8">24</text>
<text x="114.3" y="67.3">26</text>
<text x="140.9" y="71.1">41</text>
<text x="140.9" y="68.6">46</text>
<text x="114.3" y="76.2">42</text>
<text x="140.9" y="76.2">31</text>
<text x="140.9" y="73.6">35</text>
<text x="140.9" y="81.3">11</text>
<text x="140.9" y="78.7">20</text>
<text x="141.5" y="83.8">8</text>
<text x="114.3" y="88.9">38</text>
<text x="42.5" y="94">S</text>
<text x="140.9" y="90.1">34</text>
<text x="41.8" y="99">RN</text>
<text x="42.4" y="96.5">R</text>
<text x="42.6" y="101.6">T</text>
<text x="114.3" y="96.5">39</text>
<text x="114.3" y="99">40</text>
<text x="140.9" y="101.6">36</text>
<text x="140.9" y="99">45</text>
<text x="140.9" y="96.5">48</text>
<text x="41.9" y="104.1">TN</text>
<text x="114.3" y="105.4">47</text>
<text x="140.9" y="106.7">18</text>
<text x="140.9" y="104.1">25</text>
<text x="114.3" y="111.7">37</text>
<text x="140.9" y="109.2">13</text>
<text x="141.5" y="111.7">9</text>
<text x="129.5" y="116.9" transform="rotate(-90 129.5 116.9)">49</text>
<text x="201.9" y="118.1">15</text>
<text x="212.1" y="115" transform="rotate(-90 212.1 115)">1</text>
<text x="214.6" y="115.6" transform="rotate(-90 214.6 115.6)">20</text>
<text x="217.1" y="115" transform="rotate(-90 217.1 115)">8</text>
<text x="225.4" y="118.1">6</text>
<text x="201.9" y="125.7">12</text>
<text x="201.9" y="123.2">13</text>
<text x="201.9" y="120.6">14</text>
<text x="225.4" y="125.7">2</text>
<text x="225.4" y="120.6">7</text>
<text x="201.9" y="130.8">11</text>
<text x="201.9" y="133.3">10</text>
<text x="201.9" y="135.9">17</text>
<text x="225.4" y="133.3">4</text>
<text x="201.9" y="138.4">16</text>
<text x="224.7" y="138.4">18</text>
<text x="225.4" y="140.9">5</text>
<text x="212.1" y="145.5" transform="rotate(-90 212.1 145.5)">3</text>
<text x="214.6" y="146.1" transform="rotate(-90 214.6 146.1)">19</text>
<text x="217.1" y="145.5" transform="rotate(-90 217.1 145.5)">9</text>
</g>
<g font-size="1.3" fill="#006464">
<text x="44.2" y="34">VDD</text>
<text x="53.1" y="34">ØM</text>
<text x="117.9" y="35.3">MIDI_IN</text>
<text x="134" y="31.5">AOUTL</text>
<text x="44.2" y="36.5">IRQ</text>
<text x="44.2" y="39.1">IC</text>
<text x="44.2" y="41.6">A0</text>
<text x="50.8" y="39.1">DOCD</text>
<text x="51" y="41.6">DOAB</text>
<text x="52.3" y="36.5">ØSY</text>
<text x="117.9" y="40.3">CS</text>
<text x="129.7" y="41.6">VCMHPOUT</text>
<text x="133.8" y="36.5">AOUTR</text>
<text x="44.2" y="44.2">A1</text>
<text x="44.2" y="46.7">WR</text>
<text x="49.5" y="46.7">SMPBD</text>
<text x="49.6" y="44.2">SMPAC</text>
<text x="117.9" y="48">A0</text>
<text x="117.9" y="45.4">WR</text>
<text x="117.9" y="42.9">RD</text>
<text x="134.5" y="46.7">MICIN</text>
<text x="44.2" y="49.2">RD</text>
<text x="44.2" y="51.8">CS</text>
<text x="53.5" y="51.8">D6</text>
<text x="53.5" y="49.2">D7</text>
<text x="117.9" y="53">D7</text>
<text x="134.8" y="51.8">AGND</text>
<text x="44.2" y="54.3">TEST</text>
<text x="44.2" y="56.9">D0</text>
<text x="44.2" y="59.4">D1</text>
<text x="53.5" y="59.4">D3</text>
<text x="53.5" y="56.9">D4</text>
<text x="53.5" y="54.3">D5</text>
<text x="117.9" y="58.1">D5</text>
<text x="117.9" y="55.6">D6</text>
<text x="135.9" y="56.9">VCM</text>
<text x="44.2" y="61.9">VSS</text>
<text x="53.5" y="61.9">D2</text>
<text x="117.9" y="65.7">D2</text>
<text x="117.9" y="63.2">D3</text>
<text x="117.9" y="60.7">D4</text>
<text x="135.2" y="61.9">VA33</text>
<text x="117.9" y="70.8">D0</text>
<text x="117.9" y="68.3">D1</text>
<text x="135" y="69.6">VD33</text>
<text x="117.9" y="77.2">IRQ</text>
<text x="135" y="77.2">VD33</text>
<text x="135" y="74.6">VD33</text>
<text x="135" y="72.1">VD33</text>
<text x="135" y="82.3">VD33</text>
<text x="135" y="79.7">VD33</text>
<text x="117.9" y="89.9">RST</text>
<text x="135" y="84.8">VD33</text>
<text x="131.3" y="91.1">OUTVC12</text>
<text x="117.9" y="97.5">X1</text>
<text x="117.9" y="100">X2</text>
<text x="135.9" y="100">GND</text>
<text x="135.9" y="97.5">GND</text>
<text x="117.9" y="106.4">XDIV</text>
<text x="135.9" y="107.7">GND</text>
<text x="135.9" y="105.1">GND</text>
<text x="135.9" y="102.6">GND</text>
<text x="117.9" y="112.7">TEST</text>
<text x="130.5" y="113.3" transform="rotate(-90 130.5 113.3)">GND</text>
<text x="135.9" y="112.7">GND</text>
<text x="135.9" y="110.2">GND</text>
<text x="205" y="119.1">LRCK</text>
<text x="219.4" y="119.1">OUTL</text>
<text x="205" y="124.2">BCK</text>
<text x="205" y="121.6">DIN</text>
<text x="213.1" y="122.4" transform="rotate(-90 213.1 122.4)">CPVDD</text>
<text x="215.6" y="121.2" transform="rotate(-90 215.6 121.2)">DVDD</text>
<text x="218.1" y="121" transform="rotate(-90 218.1 121)">AVDD</text>
<text x="219.2" y="121.6">OUTR</text>
<text x="205" y="131.8">FLT</text>
<text x="205" y="126.7">SCK</text>
<text x="219.2" y="126.7">CAPP</text>
<text x="205" y="134.3">DEMP</text>
<text x="205" y="136.9">XSMT</text>
<text x="219" y="134.3">CAPM</text>
<text x="205" y="139.4">FMT</text>
<text x="213.1" y="143" transform="rotate(-90 213.1 143)">CPGND</text>
<text x="215.6" y="143" transform="rotate(-90 215.6 143)">DGND</text>
<text x="218.1" y="143" transform="rotate(-90 218.1 143)">AGND</text>
<text x="219.1" y="139.4">LDOO</text>
<text x="219.2" y="141.9">VNEG</text>
</g>
<g font-size="1.3" fill="#aaa">
<text x="73.6" y="96.5">1</text>
<text x="73.6" y="99">2</text>
<text x="73.6" y="101.6">3</text>
<text x="73.6" y="104.1">4</text>
</g>
<g font-size="1" fill="#006464">
<text x="127.3" y="23.6">U11</text>
<text x="201.1" y="23.6">+5VA</text>
<text x="211.2" y="23.6">+3V3</text>
<text x="237.2" y="22.3">U13</text>
<text x="33.4" y="27.4">+3V3</text>
<text x="46" y="30">YMF262-M</text>
<text x="48.6" y="27.4">U10</text>
<text x="125.4" y="26.2">SAM2695</text>
<text x="145.8" y="29">R20</text>
<text x="153.4" y="25.4">C20</text>
<text x="153.4" y="27.1">10u</text>
<text x="197.8" y="24.6">C25</text>
<text x="197.9" y="26.2">2u2</text>
<text x="227.1" y="30">VCC</text>
<text x="233.6" y="24.9">PCM1808PWR</text>
<text x="146.3" y="31.2">1k</text>
<text x="192.2" y="32.5">AGND</text>
<text x="202.8" y="35">GND</text>
<text x="227.1" y="32.5">VDD</text>
<text x="67.5" y="36.3">27</text>
<text x="67.5" y="41.4">27</text>
<text x="71.6" y="37.8">R16</text>
<text x="71.6" y="40.4">R17</text>
<text x="145.8" y="38.6">R21</text>
<text x="146.3" y="36.3">1k</text>
<text x="153.4" y="40.1">C21</text>
<text x="153.4" y="41.9">10u</text>
<text x="192.5" y="37.8">R22</text>
<text x="192.5" y="40.1">470</text>
<text x="208" y="36.3">C30</text>
<text x="208" y="38.9">2u2</text>
<text x="227.1" y="40.1">VINL</text>
<text x="67.5" y="46.5">27</text>
<text x="67.5" y="43.9">27</text>
<text x="71.6" y="45.5">R19</text>
<text x="71.6" y="42.9">R18</text>
<text x="101" y="45.2">+3V3</text>
<text x="147.3" y="46.5">GND</text>
<text x="192.5" y="42.7">470</text>
<text x="192.7" y="45">R23</text>
<text x="201.4" y="45.2">C26</text>
<text x="207.7" y="45.2">C29</text>
<text x="215.6" y="43.9">C31</text>
<text x="219" y="45.7">10u</text>
<text x="227.1" y="47.8">VREF</text>
<text x="227.1" y="42.7">VINR</text>
<text x="109" y="52.1">GND</text>
<text x="147.3" y="51.6">GND</text>
<text x="196.9" y="50">2n2</text>
<text x="203.2" y="50">2n2</text>
<text x="210.5" y="50.3">GND</text>
<text x="227.1" y="52.8">SCKI</text>
<text x="198.7" y="56">AGND</text>
<text x="205.1" y="56">AGND</text>
<text x="209.5" y="59.2">27</text>
<text x="227.1" y="57.9">FMT</text>
<text x="246.3" y="57.9">DOUT</text>
<text x="258.8" y="56.9">R28</text>
<text x="154.7" y="61.2" transform="rotate(-90 154.7 61.2)">10u</text>
<text x="157" y="61.3" transform="rotate(-90 157 61.3)">C17</text>
<text x="164.9" y="61.7" transform="rotate(-90 164.9 61.7)">100n</text>
<text x="167.2" y="61.3" transform="rotate(-90 167.2 61.3)">C22</text>
<text x="209" y="61.2">R25</text>
<text x="227.1" y="60.5">MD0</text>
<text x="227.1" y="63">MD1</text>
<text x="246.3" y="63">LRCK</text>
<text x="247.1" y="60.5">BCK</text>
<text x="258.8" y="65.3">R29</text>
<text x="259.3" y="60.4">27</text>
<text x="259.3" y="63">27</text>
<text x="33.9" y="68.1">GND</text>
<text x="148.2" y="68.1">GND</text>
<text x="151.6" y="71.9">+3V3</text>
<text x="158.4" y="68.1">GND</text>
<text x="216.9" y="69.9">GND</text>
<text x="246.2" y="70.6">AGND</text>
<text x="263.1" y="70.6">AGND</text>
<text x="246.1" y="73.2">DGND</text>
<text x="263.5" y="73.1">GND</text>
<text x="154.7" y="79.5" transform="rotate(-90 154.7 79.5)">100n</text>
<text x="157" y="79" transform="rotate(-90 157 79)">C18</text>
<text x="164.9" y="79.5" transform="rotate(-90 164.9 79.5)">100n</text>
<text x="167.2" y="79" transform="rotate(-90 167.2 79)">C23</text>
<text x="46.9" y="89">J4</text>
<text x="148.2" y="85.8">GND</text>
<text x="158.4" y="85.8">GND</text>
<text x="33.5" y="94.7">AGND</text>
<text x="45.7" y="91.6">PJ307</text>
<text x="154.7" y="95.5" transform="rotate(-90 154.7 95.5)">10u</text>
<text x="157" y="95.5" transform="rotate(-90 157 95.5)">C19</text>
<text x="164.9" y="96" transform="rotate(-90 164.9 96)">100n</text>
<text x="167.2" y="95.5" transform="rotate(-90 167.2 95.5)">C24</text>
<text x="212.8" y="94.7" transform="rotate(-90 212.8 94.7)">+3V3A</text>
<text x="215.4" y="94.6" transform="rotate(-90 215.4 94.6)">+3V3</text>
<text x="217.9" y="94.7" transform="rotate(-90 217.9 94.7)">+3V3A</text>
<text x="260.6" y="94.7">T9</text>
<text x="64" y="101.1">AGND</text>
<text x="193.8" y="101.1">AGND</text>
<text x="202.9" y="97.5">C27</text>
<text x="207.5" y="97.5">10u</text>
<text x="220.7" y="97.5">C32</text>
<text x="225.3" y="97.5">10u</text>
<text x="231.4" y="101.1">AGND</text>
<text x="260.2" y="98.5">T10</text>
<text x="108.7" y="107.5" transform="rotate(-90 108.7 107.5)">+3V3</text>
<text x="148.2" y="102.4">GND</text>
<text x="158.4" y="102.4">GND</text>
<text x="260.2" y="106.2">T12</text>
<text x="260.2" y="102.4">T11</text>
<text x="199.6" y="109.7">C28</text>
<text x="203.7" y="109.7">100n</text>
<text x="217.9" y="112.5">U12</text>
<text x="220.2" y="109.7">C33</text>
<text x="224.3" y="109.7">100n</text>
<text x="249.9" y="110.6">GND</text>
<text x="217.9" y="114.3">PCM5102A</text>
<text x="230.8" y="116.8">R26</text>
<text x="230.9" y="118.9">470</text>
<text x="127.9" y="121.4">GND</text>
<text x="144.4" y="121.4">GND</text>
<text x="235.9" y="123.4">R27</text>
<text x="235.9" y="121.4">470</text>
<text x="192.7" y="130.8">R24</text>
<text x="226.8" y="131.1" transform="rotate(-90 226.8 131.1)">C35</text>
<text x="228.3" y="131.1" transform="rotate(-90 228.3 131.1)">2u2</text>
<text x="236.9" y="128.6" transform="rotate(-90 236.9 128.6)">C37</text>
<text x="239.2" y="128.5" transform="rotate(-90 239.2 128.5)">2n2</text>
<text x="252.5" y="128.6" transform="rotate(-90 252.5 128.6)">C39</text>
<text x="254.8" y="128.5" transform="rotate(-90 254.8 128.5)">2n2</text>
<text x="186.2" y="134.2" transform="rotate(-90 186.2 134.2)">+3V3</text>
<text x="193.3" y="132.8">1k</text>
<text x="240.3" y="135.9">AGND</text>
<text x="245.9" y="135.9">AGND</text>
<text x="199.1" y="144.9">GND</text>
<text x="223.5" y="147.6" transform="rotate(-90 223.5 147.6)">C34</text>
<text x="225.1" y="147.6" transform="rotate(-90 225.1 147.6)">2u2</text>
<text x="237" y="146.3" transform="rotate(-90 237 146.3)">C36</text>
<text x="238.5" y="146.3" transform="rotate(-90 238.5 146.3)">10u</text>
<text x="250.7" y="146.3" transform="rotate(-90 250.7 146.3)">C38</text>
<text x="252.8" y="146.8" transform="rotate(-90 252.8 146.8)">100n</text>
<text x="208.3" y="154.9">AGND</text>
<text x="213.1" y="155">GND</text>
<text x="218.4" y="154.9">AGND</text>
<text x="227.1" y="153.7">GND</text>
<text x="239.8" y="153.7">GND</text>
<text x="244.9" y="153.7">GND</text>
</g>
<g font-size="1" fill="#a90000">
<text x="222.9" y="29.1">3</text>
<text x="222.9" y="31.7">4</text>
<text x="222.4" y="39.3">13</text>
<text x="222.4" y="41.8">14</text>
<text x="222.9" y="46.9">1</text>
<text x="222.9" y="52">6</text>
<text x="222.4" y="59.6">10</text>
<text x="222.4" y="57.1">12</text>
<text x="253.4" y="59.6">8</text>
<text x="253.4" y="57.1">9</text>
<text x="222.4" y="62.2">11</text>
<text x="253.4" y="62.2">7</text>
<text x="253.4" y="69.8">2</text>
<text x="253.4" y="72.3">5</text>
</g>
<g font-size="1" fill="#840000">
<text x="65.8" y="33.8">YM_CLK14</text>
<text x="105.1" y="35.1">MIDI_IN</text>
<text x="159" y="31.3">MIDI_L</text>
<text x="28.8" y="38.9">YM_RST</text>
<text x="29.7" y="41.5">YM_A0</text>
<text x="76" y="41.5">YM_DATA</text>
<text x="76" y="36.4">YM_DCLK</text>
<text x="159" y="36.4">MIDI_R</text>
<text x="183.3" y="40.2">MIDI_L</text>
<text x="29.7" y="44">YM_A1</text>
<text x="31.3" y="46.5">xWR</text>
<text x="76" y="44">YM_SMP1</text>
<text x="76" y="46.5">YM_SMP2</text>
<text x="183.1" y="42.7">MIDI_R</text>
<text x="29.6" y="51.6">YM_CS</text>
<text x="31.5" y="49.1">xRD</text>
<text x="65.8" y="51.6">xD6</text>
<text x="65.8" y="49.1">xD7</text>
<text x="31.5" y="56.7">xD0</text>
<text x="31.5" y="59.2">xD1</text>
<text x="65.8" y="59.2">xD3</text>
<text x="65.8" y="56.7">xD4</text>
<text x="65.8" y="54.2">xD5</text>
<text x="196.8" y="59.2">ADC_CLK</text>
<text x="265.7" y="58">ADC_DOUT</text>
<text x="65.8" y="61.8">xD2</text>
<text x="265.7" y="63.1">ADC_LRCK</text>
<text x="265.7" y="60.5">ADC_BCK</text>
<text x="44.1" y="70.7">YM_RST</text>
<text x="54.4" y="70.7">MIDI_RST</text>
<text x="104" y="89.7">MIDI_RST</text>
<text x="243.6" y="94.8">DAC_BCK</text>
<text x="33.4" y="99.9">SND_R</text>
<text x="63.8" y="97.3">SND_R</text>
<text x="103.9" y="97.3">MIDI_CLK</text>
<text x="244" y="98.6">DAC_DAT</text>
<text x="33.5" y="105">SND_L</text>
<text x="64" y="105">SND_L</text>
<text x="244.5" y="102.4">DAC_WS</text>
<text x="192.4" y="118.9">DAC_WS</text>
<text x="257.6" y="118.9">SND_L</text>
<text x="191.5" y="124">DAC_BCK</text>
<text x="191.9" y="121.5">DAC_DAT</text>
<text x="257.6" y="121.5">SND_R</text>
</g>
<text font-size="1" fill="#989898" x="76.5" y="94">J5</text>
</svg>
